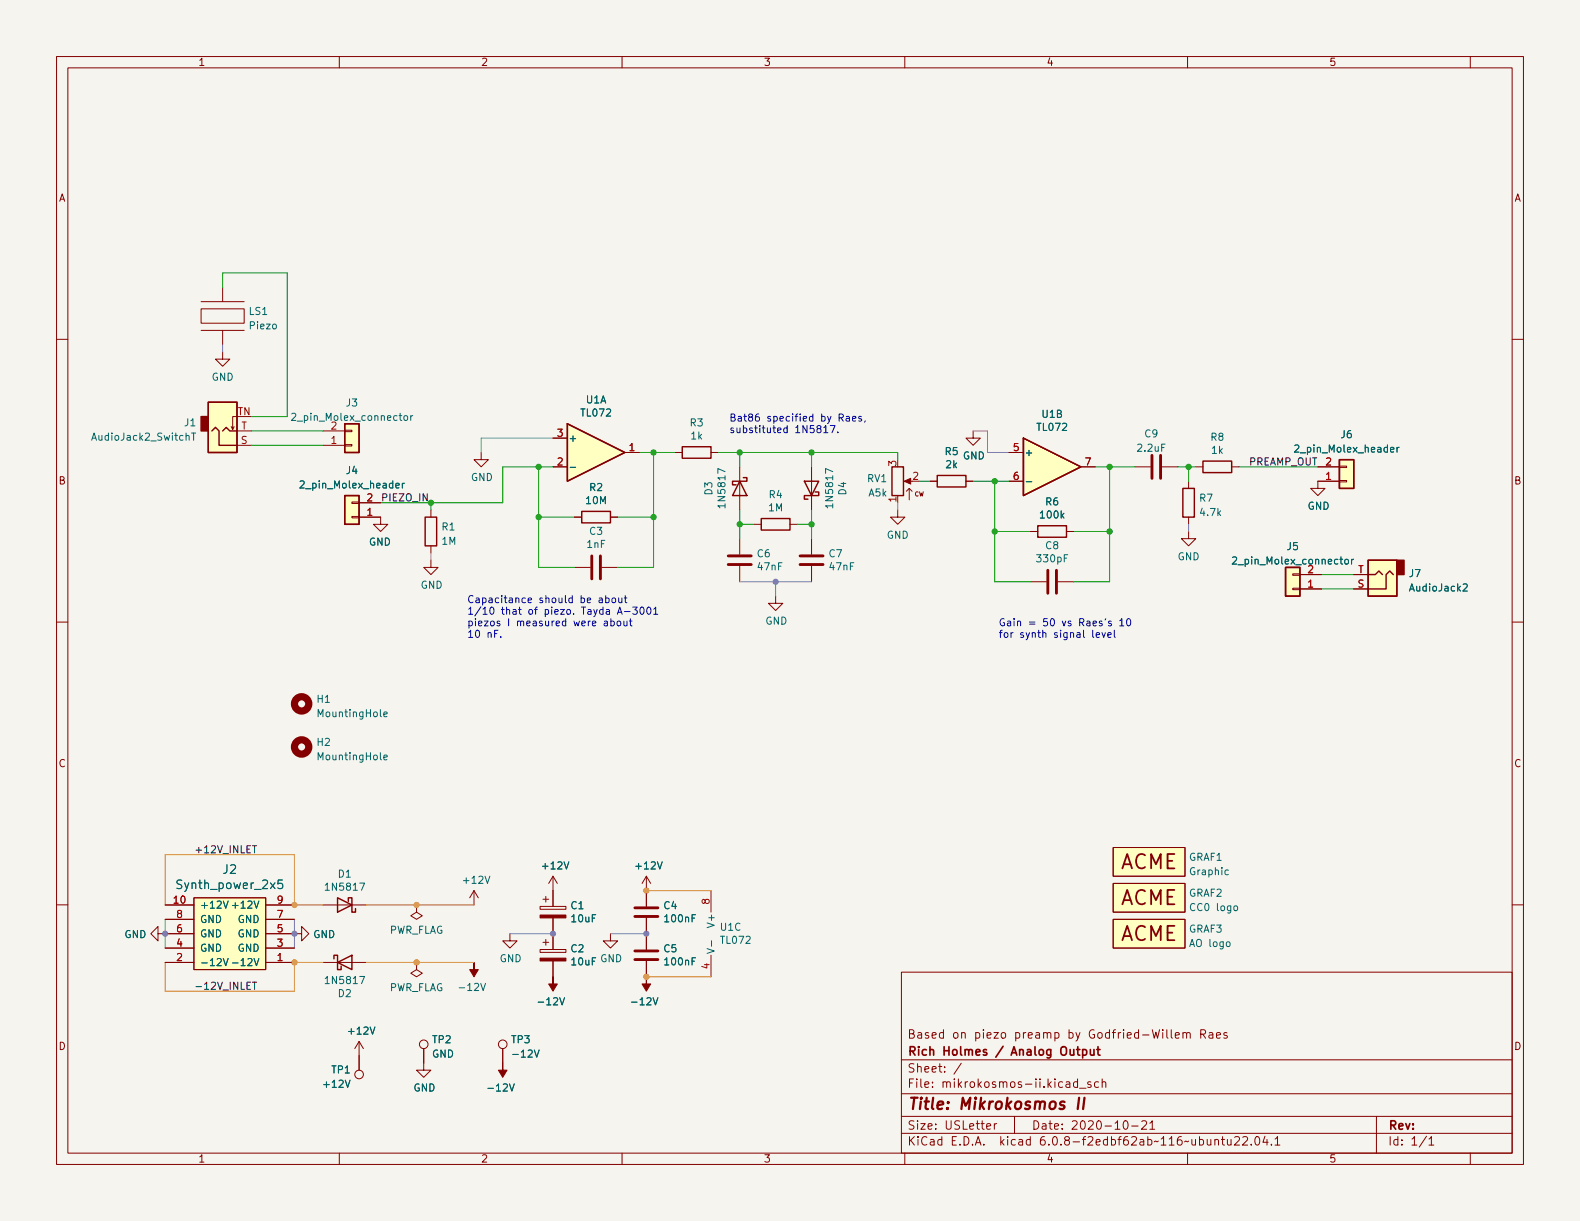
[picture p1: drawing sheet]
<svg xmlns="http://www.w3.org/2000/svg" width="279mm" height="216mm" viewBox="0 0 279 216" stroke-linecap="round" stroke-linejoin="round" font-family="sans-serif">
<path d="M0 0h279.4v215.9h-279.4z" fill="#f5f4ef" stroke="#f5f4ef" stroke-width=".18"/>
<g fill="none" stroke="#840000" stroke-width=".18">
<path d="M10 10h259.4v195.9h-259.4zM12 12h255.4v191.9h-255.4zM60 10v2M110 10v2M160 10v2M210 10v2M260 10v2M10 60h2M35.6 54.6h7.6v2.6h-7.6zM35.6 58.4h7.6M35.6 53.3h7.6M39.4 50.8v2.5"/>
<path d="M39.4 58.4v2.6M267.4 60h2M39.4 62.2v1.3h1.2l-1.2 1.3-1.3-1.3h1.3M41.4 75.4l-.3 .5M41.9 73.7h-.8v2.2l-.2-.5M41.9 78.7h2.5M41.9 76.2h2.5M57.1 78.7h3.9M57.1 76.2h3.9M61 76.1h1.2v.2h-1.2zM61 78.6h1.2v.3h-1.2zM97.8 77.5h2.5"/>
<path d="M172.1 76.2v1.3h1.3l-1.3 1.2-1.3-1.2h1.3M62.2 88.8h1.3v.2h-1.3zM62.2 91.3h1.3v.3h-1.3zM63.5 91.4h3.8v1.3h-1.3l1.3 1.3 1.3-1.3h-1.3M63.5 88.9h3.8M76.2 99.1v1.2h1.3l-1.3 1.3-1.3-1.3h1.3M76.2 90.2v1.2M76.2 96.5v1.3M85.1 80v1.3h1.3l-1.3 1.3-1.3-1.3h1.3M97.8 82.6h2.5M101.6 91.4h1.3M107.9 91.4h1.3"/>
<path d="M110.5 80h2.5M119.4 80h1.2M125.7 80h1.3M130.8 82.6v7.6M130.8 95.3v2.7M133.3 92.7h1.3M139.7 92.7h1.3M143.5 82.6v7.6M143.5 95.3v2.7M158.7 90.2v1.2h1.3l-1.3 1.3-1.2-1.3h1.2M160.3 86.9l.5-.5 .5 .5M160.3 85.1h1"/>
<path d="M160.8 86.4v2M164.5 85.1h1.2M170.8 85.1h1.3M178.4 85.1h2.6M178.4 80h2.6M182.2 94h1.3M188.6 94h1.3M191.1 82.6h2.6M200.7 82.6h2.8M205.5 82.6h2.8M210.2 94v1.3h1.3l-1.3 1.2-1.3-1.2h1.3M210.2 85.1v1.3"/>
<path d="M210.2 91.4v1.3M211.5 82.6h1.2M217.8 82.6h1.3M233 82.6h3.9M236.9 82.4h1.2v.3h-1.2zM236.9 85h1.2v.2h-1.2zM236.9 85.1h-3.9v1.3h1.3l-1.3 1.2-1.2-1.2h1.2M10 110h2M101.6 100.3h2.8M106.4 100.3h2.8M130.8 100.1v2.8M137.2 105.4v1.3h1.2l-1.2 1.3-1.3-1.3h1.3"/>
<path d="M143.5 100.1v2.8M182.2 102.9h2.8M187.1 102.9h2.8M228.6 101.5h1.3v.2h-1.3zM228.6 104h1.3v.3h-1.3zM229.9 104.1h3.8M229.9 101.6h3.8M239.4 104.1h2.5M239.4 101.6h2.5M267.4 110h2M10 160h2M34.3 158.8h12.7v12.7h-12.7z"/>
<path d="M83.8 157.5l-.7 1.3M83.8 157.5v2.5M83.8 157.5l.8 1.3M96 159h1M96.5 158.5v1M97.8 154.9v5.4M97.8 154.9l-.8 1.3M97.8 154.9l.8 1.3M114.3 154.9v5.4M114.3 154.9l-.8 1.3M114.3 154.9l.8 1.3M125.7 157.5v3.8"/>
<path d="M196.8 149.9h12.7v5h-12.7zM196.8 156.2h12.7v5.1h-12.7zM267.4 160h2M27.9 165.1v-1.3l-1.2 1.3 1.2 1.3v-1.3h6.4M29.2 160h5.1M29.2 170.2h5.1M29.2 167.6h5.1M29.2 162.6h5.1M47 165.1h6.3v1.3l1.3-1.3-1.3-1.3v1.3M47 160h5.1M47 170.2h5.1M47 167.6h5.1"/>
<path d="M47 162.6h5.1M57.1 160h7.7M57.1 170.2h7.7M73.7 170.2v1.3l1 .6-1 .6-1.1-.6 1.1-.6M73.7 170.2h.1M73.7 160v1.3l1 .6-1 .7-1.1-.7 1.1-.6M73.7 160h.1M90.2 165.1v1.3h1.2l-1.2 1.2-1.3-1.2h1.3M95.5 160.3h4.6v.5h-4.6zM95.5 167.9h4.6v.5h-4.6zM96 166.6h1M96.5 166.1v1"/>
<path d="M97.8 162.3v5.6M97.8 169.9v2.8M107.9 165.1v1.3h1.3l-1.3 1.2-1.2-1.2h1.2M114.3 162.3v5.6M114.3 169.9v2.8M125.7 168.9v3.8M159.4 171.9h108v32h-108zM196.8 162.6h12.7v5h-12.7zM63.5 184.2v5M63.5 184.2l-.8 1.2M63.5 184.2l.8 1.2M74.9 185.4v3.8h1.3l-1.3 1.3-1.2-1.3h1.2"/>
<path d="M88.9 185.4v2.6M159.4 197.4h108M159.4 193.4h108M159.4 187.4h108M170 188l-1.3 1.9M174.5 199.2l.7-.2-.1-.3h-.4l-.2 .2v.7h.6M175.8 198.7v1M176.3 198.7h-.3l-.2 .3M179.4 197.4v3M190.5 191.4l-.4-.1-.3 .3v.4l.2 .2h.5M190.5 190.8v1.5M190.9 192.4h1.1"/>
<path d="M192.9 191.4l-.4-.1-.2 .2 .1 .2 .5 .2v.3h-.6M194.3 191.4l-.5-.1-.3 .3v.4l.2 .2h.6M194.9 191.4l.2-.1 .4 .1v.9M194.9 190.8v1.5M198.8 198.2h.2a.81 .81 0 0 1 .6 .6 .81 .81 0 0 1-.3 .8l-.2 .1a.81 .81 0 0 1-.6-.6 .81 .81 0 0 1 .3-.9zM200.1 199.1h1.2M201.9 198.3l.6-.1 .2 .1 .1 .3-1 1.1h1M203.3 198.6l.5-.4v1.5M203.3 199.7h.9M207.1 182.1v1.3l.2 .2M207.8 183.1l.7-.2v-.3h-.5l-.2 .2 .1 .7h.6M209.2 182.7l.2-.1h.4v1"/>
<path d="M209.2 182.6v1M209.8 182.8l.2-.2h.4l.1 1M212.3 182.9l.7-.1 .2-.2-.1-.4-.2-.1h-.6v1.5M212.7 182.9l.5 .7M213.8 182.6h.6l.1 1M214.5 182.9l-.5 .1a.29 .29 0 0 0-.2 .3 .29 .29 0 0 0 .2 .3l.5-.1M215.1 183.1l.7-.2v-.3h-.5l-.2 .2 .1 .7h.6M217 182.6h-.4l-.2 .2 .1 .2 .5 .2v.3h-.6M243.4 197.4v6.5M60 203.9v2M110 203.9v2M159.4 200.4h108"/>
<path d="M160 203.9v2M210 203.9v2M214.8 201.6l.2-.1h.4l.1 1M214.8 201.5v1M216 201.5h.5M216.2 201v1.3l.3 .2M217 201.5l.1 .9 .4 .1 .2-.2M217.7 201.5v1M218.3 201.1l.6-.1 .2 .1 .1 .3-.9 1.1h.9M219.8 201.1l.5-.1 .2 .1 .1 .3-.9 1.1h.9M221.3 202.3v.2M222.1 201h.2a.81 .81 0 0 1 .5 .6 .81 .81 0 0 1-.3 .8l-.1 .1a.81 .81 0 0 1-.6-.6 .81 .81 0 0 1 .3-.9z"/>
<path d="M223.7 200.9l-.4 1.1h1M224 201.5v1M224.8 202.3v.2M225.5 201.4l.4-.4v1.5M225.5 202.5h.8M252.3 200.9l-1.3 1.9M252.7 201.4l.4-.4v1.5M252.7 202.5h.8M260 203.9v2"/>
<circle cx="63.5" cy="190" r=".76"/>
<circle cx="74.9" cy="184.7" r=".76"/>
<circle cx="88.9" cy="184.7" r=".76"/>
</g>
<path d="M190.8 194.1l-.2 2M191.8 194.1l-.3 2" fill="none" stroke="#840000" stroke-width=".4"/>
<path d="M190.4 185.6h.6M190.6 185.1v1.3l.4 .2M191.5 185.7l.4-.1 .3 .3v.4l-.2 .2h-.5M191.5 185.6v1.5M192.8 185.6l.1 .9 .3 .1 .3-.2M193.5 185.6v1M194 185.6h.5M194.2 185.1v1.3l.3 .2" fill="none" stroke="#840000" stroke-width=".3"/>
<g fill="#840000" stroke="#840000" stroke-width=".18">
<path d="M114.3 172.7v1.3h.8l-.8 1.3-.8-1.3h.8z"/>
<path d="M95.5 161.8h4.6v.5h-4.6z"/>
<path d="M97.8 172.7v1.3h.8l-.8 1.3-.8-1.3h.8z"/>
<path d="M95.5 169.4h4.6v.5h-4.6z"/>
<path d="M88.9 188v1.2h.8l-.8 1.3-.8-1.3h.8z"/>
<path d="M83.8 170.2v1.3h.8l-.8 1.2-.7-1.2h.7z"/>
<path d="M159.9 85.1l1.1-.5v1z"/>
</g>
<g fill="#ffffc2" stroke="#ffffc2" stroke-width=".18">
<path d="M227.3 100.3h2.6v5.1h-2.6z"/>
<path d="M241.9 99.1h5.1v6.3h-5.1z"/>
<path d="M236.9 81.3h2.5v5.1h-2.5z"/>
<path d="M196.8 162.6h12.7v5h-12.7z"/>
<path d="M36.8 71.1h5.1v8.9h-5.1z"/>
<path d="M61 74.9h2.5v5.1h-2.5z"/>
<path d="M34.3 158.8h12.7v12.7h-12.7z"/>
<path d="M181 77.5l10.1 5.1-10.1 5z"/>
<path d="M196.8 149.9h12.7v5h-12.7z"/>
<path d="M196.8 156.2h12.7v5.1h-12.7z"/>
<path d="M100.3 74.9l10.2 5.1-10.2 5.1z"/>
<path d="M61 87.6h2.5v5.1h-2.5z"/>
</g>
<g fill="none" stroke="#840000" stroke-width=".25">
<path d="M36.8 71.1h5.1v8.9h-5.1zM37.5 76.2l.6-.6 .6 .6v2.5h3.2M39.4 76.2l.6-.6 .6 .6h1.3M61 74.9h2.5v5.1h-2.5zM100.3 74.9l10.2 5.1-10.2 5.1zM120.6 79h5.1v2h-5.1zM181 77.5l10.1 5.1-10.1 5zM61 87.6h2.5v5.1h-2.5zM75.2 91.4h2v5.1h-2zM102.9 90.4h5v2.1h-5zM130.8 85.1l1.3 2.5h-2.6zM131.4 84.5h.7v.6h-2.6v.6h.7"/>
<path d="M134.6 91.7h5.1v2h-5.1zM142.2 85.1h2.6l-1.3 2.5zM144.1 87h.7v.6h-2.6v.7h.7M157.7 82.6h2.1v5h-2.1zM165.7 84.1h5.1v2h-5.1zM183.5 93h5.1v2h-5.1zM209.2 86.4h2v5h-2zM212.7 81.5h5.1v2.1h-5.1zM236.9 81.3h2.5v5.1h-2.5zM241.9 99.1h5.1v6.3h-5.1zM227.3 100.3h2.6v5.1h-2.6zM241.9 101.6h1.3l.6-.6 .7 .6"/>
<path d="M246.4 101.6l-.7-.6-.6 .6v2.5h-3.2M59.7 158.8l2.5 1.2-2.5 1.3zM61.6 159.4v-.6h.6v2.5h.7v-.6M59.1 169.5v-.6h.6v2.6h.6v-.7M59.7 170.2l2.5-1.3v2.6z"/>
</g>
<g fill="none" stroke="#006464" stroke-width=".18">
<path d="M33.9 76.6h.7M34.2 76.6v1.2M51.6 73.2l.5-.1 .2 .3-.8 .9h.8M71.5 73.6l.2-.1 .3 .1 .1 .5-.1 .2h-.3l-.2-.1zM72.6 73.5v.8M73 73.5l-.4 .2M247 79.1v.8M247.4 79.1l-.4 .2M71.2 85.4v.9M71.5 85.4l-.3 .3M100.8 82.6h1M181.5 85.2h.9"/>
<path d="M218 98.6l.4-.1 .3 .3-.8 .9h.8M237.9 99l.1-.1 .4 .1 .1 .5-.2 .2h-.3l-.1-.1zM239 98.9v.8M239.4 98.9l-.4 .2M258.7 103.4l.5-.2 .3 .4-.8 .9h.8M67.9 133.9l.6-.1-.1-.2-.3-.1-.2 .2v.6h.5M67.9 126.3l.6-.1-.1-.2-.3-.1-.2 .2v.6h.5M39.5 159.3l.4 1.3 .4-1.3M49.9 155.6h-.7l-.1 .7 .2-.1 .6 .1 .1 .2-.1 .5-.2 .1-.6-.1M39.5 169.5l.4 1.3 .4-1.3M41.1 170.3h1M41.1 160.1h1"/>
<path d="M125 167.7l1.3 .5-1.3 .4M125.8 166.3v1M218.3 160.2h.3l.3 .2v.4l-.3 .2h-.3l-.1-.2z"/>
</g>
<g fill="#840000" stroke="#840000" stroke-width=".25">
<path d="M247 99.1h1.3v2.5h-1.3z"/>
<path d="M35.6 73.7h1.2v2.5h-1.2z"/>
</g>
<g fill="none" stroke="#840000" stroke-width=".51">
<path d="M104.6 98.3v4.1M106.2 98.3v4.1M128.8 99.8h4M128.8 98.3h4M141.5 99.8h4M141.5 98.3h4M203.7 80.5v4.1M205.2 80.5v4.1M185.3 100.8v4.1M186.8 100.8v4.1M112.3 162.1h4M112.3 160.5h4"/>
<path d="M112.3 169.7h4M112.3 168.1h4"/>
</g>
<g fill="none" stroke="#840000" stroke-width="1.3">
<circle cx="53.3" cy="124.5" r="1.27"/>
<circle cx="53.3" cy="132.1" r="1.27"/>
</g>
<path d="M44.6 149.5h.8M44.6 173.7h.8M45 173.7v1.2" fill="none" stroke="#0f0f0f" stroke-width=".18"/>
<g fill="none" stroke="#0000c2" stroke-width=".18">
<path d="M144.7 75.8l-.2-.3v-.1l.2-.2 .4 .1 .1 .2-.1 .2-.5 .1-.1 .2v.4l.2 .1h.2l.3-.2-.1-.4-.2-.1M145.7 75.6l.3-.4v1.3M145.7 76.5h.7M146.8 75.2h.9l-.6 1.3M148.2 76.4v.1M148.4 73.9l.6-.1 .1-.2v-.3l-.7-.1v1.3M148.7 73.9l.4 .6M149.7 73.7h.4l.1 .8M150.2 73.9l-.4 .1-.2 .2 .2 .3 .4-.1M150.8 74l.6-.1-.1-.2-.4-.1-.1 .2v.6h.5M152.3 73.7l-.3-.1-.2 .2 .1 .2 .4 .1v.3h-.5M153 74.4l-.1 .3"/>
<path d="M88.1 111.4h-.6v1.3M88.6 112.6v.1M106 105.8h.5v.8M106.5 106l-.4 .1-.2 .2 .2 .3 .4-.1M106.9 109.9h.5v.8M107.1 105.8l.4-.1 .2 .3-.1 .5h-.5M107.1 105.3v1.3M107.4 110.1l-.4 .1-.2 .2 .2 .3 .4-.1M108 109.9l.4-.1 .2 .3-.1 .5h-.5M108 109.4v1.3M108.3 105.8l.3-.1 .3 .3v.3l-.3 .3-.3-.1-.1-.2zM109.2 108.6l.4-1.3 .4 1.3"/>
<path d="M109.2 109.9l.3-.1 .3 .3v.3l-.3 .3-.3-.1-.1-.2zM109.3 108.3h.6M109.4 105.7l.1 .8 .3 .1 .2-.1M110 105.7v.9M110.3 109.8l.1 .8 .3 .1 .2-.2M110.4 105.7h.5M110.4 108.1h1M110.6 105.3v1.1l.3 .2M110.9 109.8v.9M111.3 109.8h.5M111.5 109.4v1.1l.3 .2M111.9 107.3h.8l-.4 .5 .3 .2v.5l-.2 .1-.5-.1"/>
<path d="M113.3 107.5l.2-.2a.68 .68 0 0 1 .4 .7 .68 .68 0 0 1-.4 .6l-.2-.1-.1-.4zM114.6 107.4l.1-.1a.68 .68 0 0 1 .4 .7 .68 .68 0 0 1-.4 .6 .84 .84 0 0 1-.1-1.2zM115.6 107.7l.3-.4v1.3M115.6 108.6h.7M193.2 111.4v1.1l.2 .2M193.8 112.3l.6-.1v-.3h-.4l-.2 .1 .1 .6h.5M194.9 111.9l.3 .8 .3-.8M195.5 109.4l-.1 .2M195.9 112.3l.6-.1-.1-.3h-.3l-.2 .1 .1 .6h.4M196.5 109.9l-.3-.1-.2 .2 .1 .2 .4 .1v.3h-.5M197 111.4v1.1l.2 .2M198 109.8l.4-.4v1.3"/>
<path d="M198 110.7h.7M199.3 109.5l.2-.1a.68 .68 0 0 1 .5 .6 .68 .68 0 0 1-.5 .7l-.2-.2-.1-.3z"/>
</g>
<path d="M114.3 157.5h11.4M29.2 170.2v5.1h22.9v-5.1h5M29.2 160v-8.9h22.9v8.9h5M64.8 170.2h19M64.8 160h19M114.3 172.7h11.4" fill="none" stroke="#dd8500" stroke-width=".18"/>
<path d="M39.4 61v1.2M97.8 77.5h-12.7v2.5M172.1 76.2h2.5v3.8h3.8M76.2 97.8v1.3M158.7 88.9v1.3M210.2 92.7v1.3M130.8 102.9h12.7M137.2 102.9v2.5M29.2 162.6v5M52.1 162.6v5M90.2 165.1h7.6M107.9 165.1h6.4" fill="none" stroke="#848484" stroke-width=".18"/>
<g fill="none" stroke="#009600" stroke-width=".18">
<path d="M39.4 50.8v-2.5h11.4v25.4h-6.4M44.4 76.2h12.7M44.4 78.7h12.7M76.2 88.9v1.3M95.2 82.6v17.7h6.4M95.2 91.4h6.4M97.8 82.6h-8.9v6.3h-21.6M109.2 91.4h6.4M113 80h6.4M115.6 80v20.3h-6.4M127 80h31.7v1.3M130.8 80v2.6"/>
<path d="M130.8 90.2v5.1M130.8 92.7h2.5M141 92.7h2.5M143.5 80v2.6M143.5 90.2v5.1M162.6 85.1h1.9M172.1 85.1h6.3M175.9 94h6.3M175.9 85.1v17.8h6.3M189.9 94h6.3M193.7 82.6h7M196.2 82.6v20.3h-6.3"/>
<path d="M208.3 82.6h3.2M210.2 82.6v2.5M219.1 82.6h13.9M233.7 104.1h5.7M233.7 101.6h5.7"/>
</g>
<g fill="#848484" stroke="#848484" stroke-width=".18">
<circle cx="137.2" cy="102.9" r=".46"/>
<circle cx="97.8" cy="165.1" r=".46"/>
<circle cx="114.3" cy="165.1" r=".46"/>
<circle cx="29.2" cy="165.1" r=".46"/>
<circle cx="52.1" cy="165.1" r=".46"/>
</g>
<g fill="#009600" stroke="#009600" stroke-width=".18">
<circle cx="76.2" cy="88.9" r=".46"/>
<circle cx="95.2" cy="82.6" r=".46"/>
<circle cx="95.2" cy="91.4" r=".46"/>
<circle cx="143.5" cy="92.7" r=".46"/>
<circle cx="143.5" cy="80" r=".46"/>
<circle cx="115.6" cy="80" r=".46"/>
<circle cx="130.8" cy="92.7" r=".46"/>
<circle cx="130.8" cy="80" r=".46"/>
<circle cx="115.6" cy="91.4" r=".46"/>
<circle cx="210.2" cy="82.6" r=".46"/>
<circle cx="196.2" cy="94" r=".46"/>
<circle cx="175.9" cy="85.1" r=".46"/>
<circle cx="175.9" cy="94" r=".46"/>
<circle cx="196.2" cy="82.6" r=".46"/>
</g>
<g fill="#dd8500" stroke="#dd8500" stroke-width=".18">
<circle cx="114.3" cy="157.5" r=".46"/>
<circle cx="73.7" cy="160" r=".46"/>
<circle cx="73.7" cy="170.2" r=".46"/>
<circle cx="114.3" cy="172.7" r=".46"/>
<circle cx="52.1" cy="170.2" r=".46"/>
<circle cx="52.1" cy="160" r=".46"/>
</g>
<g font-size="3.5" fill="#840000">
<text x="198" y="153.7">ACME</text>
<text x="198" y="160">ACME</text>
<text x="198" y="166.4">ACME</text>
</g>
<text font-size="2.8" fill="#840000" x="160.4" y="196.2">Title: Mikrokosmos II</text>
<g font-size="2.1" fill="#006464">
<text x="39.5" y="154.5">J2</text>
<text x="31.6" y="157.2">Synth_power_2x5</text>
</g>
<g font-size="2.1" fill="#840000">
<text x="160.4" y="183.6">Based on piezo preamp by Godfried-Willem Raes</text>
<text x="160.4" y="189.7">Sheet: /</text>
<text x="160.4" y="186.7">Rich Holmes / Analog Output</text>
<text x="160.4" y="192.4">File: mikrokosmos-ii.kicad_sch</text>
<text x="160.4" y="202.5">KiCad E.D.A. kicad 6.0.8-f2edbf62ab~116~ubuntu22.04.1</text>
<text x="160.4" y="199.7">Size: USLetter</text>
<text x="182.4" y="199.7">Date: 2020-10-21</text>
<text x="245.4" y="199.7">Rev:</text>
<text x="245.4" y="202.5">Id: 1/1</text>
</g>
<g font-size="1.8" fill="#840000">
<text x="35" y="11.6">1</text>
<text x="85" y="11.6">2</text>
<text x="135" y="11.6">3</text>
<text x="185" y="11.6">4</text>
<text x="235" y="11.6">5</text>
<text x="10.3" y="35.6">A</text>
<text x="267.7" y="35.6">A</text>
<text x="10.3" y="85.7">B</text>
<text x="267.7" y="85.7">B</text>
<text x="10.3" y="135.6">C</text>
<text x="267.7" y="135.6">C</text>
<text x="10.3" y="185.7">D</text>
<text x="267.7" y="185.7">D</text>
<text x="35" y="205.6">1</text>
<text x="85" y="205.6">2</text>
<text x="135" y="205.6">3</text>
<text x="185" y="205.6">4</text>
<text x="235" y="205.6">5</text>
</g>
<g font-size="1.8" fill="#006464">
<text x="44.1" y="55.7">LS1</text>
<text x="44.2" y="58.2">Piezo</text>
<text x="37.4" y="67.3">GND</text>
<text x="61.2" y="71.9">J3</text>
<text x="103.6" y="71.3">U1A</text>
<text x="16.6" y="77.9">AudioJack2_SwitchT</text>
<text x="32.6" y="75.4">J1</text>
<text x="52.2" y="74.4">2_pin_Molex_connector</text>
<text x="102.9" y="73.6">TL072</text>
<text x="122.1" y="75.4">R3</text>
<text x="122.2" y="77.7">1k</text>
<text x="183.5" y="76.2">TL072</text>
<text x="184.3" y="73.9">U1B</text>
<text x="202.5" y="77.3">C9</text>
<text x="214.1" y="77.9">R8</text>
<text x="237.1" y="77.5">J6</text>
<text x="61.2" y="83.8">J4</text>
<text x="100.5" y="78.1">+</text>
<text x="167.1" y="80.5">R5</text>
<text x="167.3" y="82.8">2k</text>
<text x="170.2" y="81.2">GND</text>
<text x="181.1" y="80.6">+</text>
<text x="201.3" y="79.9">2.2uF</text>
<text x="214.3" y="80.2">1k</text>
<text x="229.4" y="80">2_pin_Molex_header</text>
<text x="53.5" y="86.4">2_pin_Molex_header</text>
<text x="83.3" y="85">GND</text>
<text x="103.7" y="89.1">10M</text>
<text x="104.3" y="86.8">R2</text>
<text x="126" y="87.5" transform="rotate(-90 126 87.5)">D3</text>
<text x="128.3" y="89.5" transform="rotate(-90 128.3 89.5)">1N5817</text>
<text x="136" y="88.1">R4</text>
<text x="147.3" y="89.5" transform="rotate(-90 147.3 89.5)">1N5817</text>
<text x="149.6" y="87.5" transform="rotate(-90 149.6 87.5)">D4</text>
<text x="153.4" y="85.2">RV1</text>
<text x="153.6" y="87.8">A5k</text>
<text x="184.9" y="89.4">R6</text>
<text x="212.2" y="88.7">R7</text>
<text x="78.2" y="93.8">R1</text>
<text x="104.3" y="94.6">C3</text>
<text x="135.9" y="90.4">1M</text>
<text x="156.8" y="95.2">GND</text>
<text x="184.1" y="91.7">100k</text>
<text x="212.3" y="91.2">4.7k</text>
<text x="231.2" y="90.1">GND</text>
<text x="65.2" y="96.5">GND</text>
<text x="78.2" y="96.3">1M</text>
<text x="103.8" y="96.9">1nF</text>
<text x="133.9" y="98.5">C6</text>
<text x="134.1" y="100.8">47nF</text>
<text x="146.6" y="98.5">C7</text>
<text x="146.8" y="100.8">47nF</text>
<text x="183.5" y="99.4">330pF</text>
<text x="184.9" y="97.1">C8</text>
<text x="208.2" y="99.1">GND</text>
<text x="218.5" y="99.8">2_pin_Molex_connector</text>
<text x="227.6" y="97.3">J5</text>
<text x="74.4" y="104.1">GND</text>
<text x="249.2" y="102">J7</text>
<text x="249.5" y="104.6">AudioJack2</text>
<text x="135.3" y="110.4">GND</text>
<text x="56.1" y="124.3">H1</text>
<text x="56.1" y="131.9">H2</text>
<text x="56.4" y="126.8">MountingHole</text>
<text x="56.4" y="134.4">MountingHole</text>
<text x="59.8" y="155.2">D1</text>
<text x="96.1" y="153.7">+12V</text>
<text x="112.6" y="153.7">+12V</text>
<text x="210.2" y="152.2">GRAF1</text>
<text x="210.5" y="154.7">Graphic</text>
<text x="35.3" y="160.7">+12V</text>
<text x="41.8" y="160.7">+12V</text>
<text x="57.9" y="157.5">1N5817</text>
<text x="82.1" y="156.3">+12V</text>
<text x="101" y="160.8">C1</text>
<text x="117.4" y="160.8">C4</text>
<text x="210.2" y="158.6">GRAF2</text>
<text x="210.8" y="161.1">CC0 logo</text>
<text x="22" y="165.9">GND</text>
<text x="35.3" y="165.7">GND</text>
<text x="35.3" y="163.2">GND</text>
<text x="42" y="165.7">GND</text>
<text x="42" y="163.2">GND</text>
<text x="55.4" y="165.9">GND</text>
<text x="68.7" y="165.1">PWR_FLAG</text>
<text x="101.1" y="163.1">10uF</text>
<text x="117.7" y="163.1">100nF</text>
<text x="126.4" y="163.6" transform="rotate(-90 126.4 163.6)">V+</text>
<text x="127.4" y="164.6">U1C</text>
<text x="127.5" y="166.9">TL072</text>
<text x="210.2" y="164.9">GRAF3</text>
<text x="210.6" y="167.4">AO logo</text>
<text x="35.3" y="170.8">-12V</text>
<text x="35.3" y="168.3">GND</text>
<text x="42" y="168.3">GND</text>
<text x="42.2" y="170.8">-12V</text>
<text x="57.9" y="174">1N5817</text>
<text x="88.3" y="170.1">GND</text>
<text x="101" y="168.4">C2</text>
<text x="101.1" y="170.7">10uF</text>
<text x="106.1" y="170.1">GND</text>
<text x="117.4" y="168.4">C5</text>
<text x="117.7" y="170.7">100nF</text>
<text x="59.8" y="176.3">D2</text>
<text x="68.7" y="175.3">PWR_FLAG</text>
<text x="81.6" y="175.2">-12V</text>
<text x="95.5" y="177.7">-12V</text>
<text x="112.1" y="177.7">-12V</text>
<text x="61.8" y="182.9">+12V</text>
<text x="76.5" y="184.5">TP2</text>
<text x="90.5" y="184.5">TP3</text>
<text x="58.7" y="189.8">TP1</text>
<text x="76.4" y="187">GND</text>
<text x="91" y="187">-12V</text>
<text x="57.4" y="192.3">+12V</text>
<text x="73.1" y="193">GND</text>
<text x="86.7" y="193">-12V</text>
</g>
<g font-size="1.8" fill="#a90000">
<text x="42" y="73.4">TN</text>
<text x="42.6" y="75.9">T</text>
<text x="58.6" y="75.9">2</text>
<text x="98.6" y="77.2">3</text>
<text x="42.6" y="78.5">S</text>
<text x="58.6" y="78.5">1</text>
<text x="98.6" y="82.3">2</text>
<text x="111.3" y="79.8">1</text>
<text x="158.5" y="82.4" transform="rotate(-90 158.5 82.4)">3</text>
<text x="179.2" y="79.8">5</text>
<text x="191.9" y="82.3">7</text>
<text x="234.5" y="82.3">2</text>
<text x="64.9" y="88.6">2</text>
<text x="158.5" y="88.8" transform="rotate(-90 158.5 88.8)">1</text>
<text x="161.4" y="84.8">2</text>
<text x="179.2" y="84.8">6</text>
<text x="234.5" y="84.8">1</text>
<text x="64.9" y="91.2">1</text>
<text x="231.3" y="101.3">2</text>
<text x="240.1" y="101.3">T</text>
<text x="231.3" y="103.9">1</text>
<text x="240.1" y="103.9">S</text>
<text x="30.8" y="159.8">10</text>
<text x="49" y="159.8">9</text>
<text x="125.5" y="159.9" transform="rotate(-90 125.5 159.9)">8</text>
<text x="31.3" y="167.4">4</text>
<text x="31.3" y="164.8">6</text>
<text x="31.3" y="162.3">8</text>
<text x="49" y="167.4">3</text>
<text x="49" y="164.8">5</text>
<text x="49" y="162.3">7</text>
<text x="31.3" y="169.9">2</text>
<text x="49" y="169.9">1</text>
<text x="125.5" y="171.3" transform="rotate(-90 125.5 171.3)">4</text>
</g>
<g font-size="1.8" fill="#0000c2">
<text x="128.9" y="74.5">Bat86 specified by Raes,</text>
<text x="128.9" y="76.6">substituted 1N5817.</text>
<text x="82.5" y="106.6">Capacitance should be about</text>
<text x="82.5" y="108.7">1/10 that of piezo. Tayda A-3001</text>
<text x="82.5" y="110.7">piezos I measured were about</text>
<text x="82.5" y="112.8">10 nF.</text>
<text x="176.5" y="110.7">Gain = 50 vs Raes's 10</text>
<text x="176.5" y="112.8">for synth signal level</text>
</g>
<g font-size="1.8" fill="#0f0f0f">
<text x="220.8" y="82.3">PREAMP_OUT</text>
<text x="67.3" y="88.6">PIEZO_IN</text>
<text x="34.3" y="150.9">+12V_INLET</text>
<text x="34.3" y="175">-12V_INLET</text>
</g>
<text font-size="1.1" fill="#840000" x="161.7" y="87.8">CW</text>
</svg>
